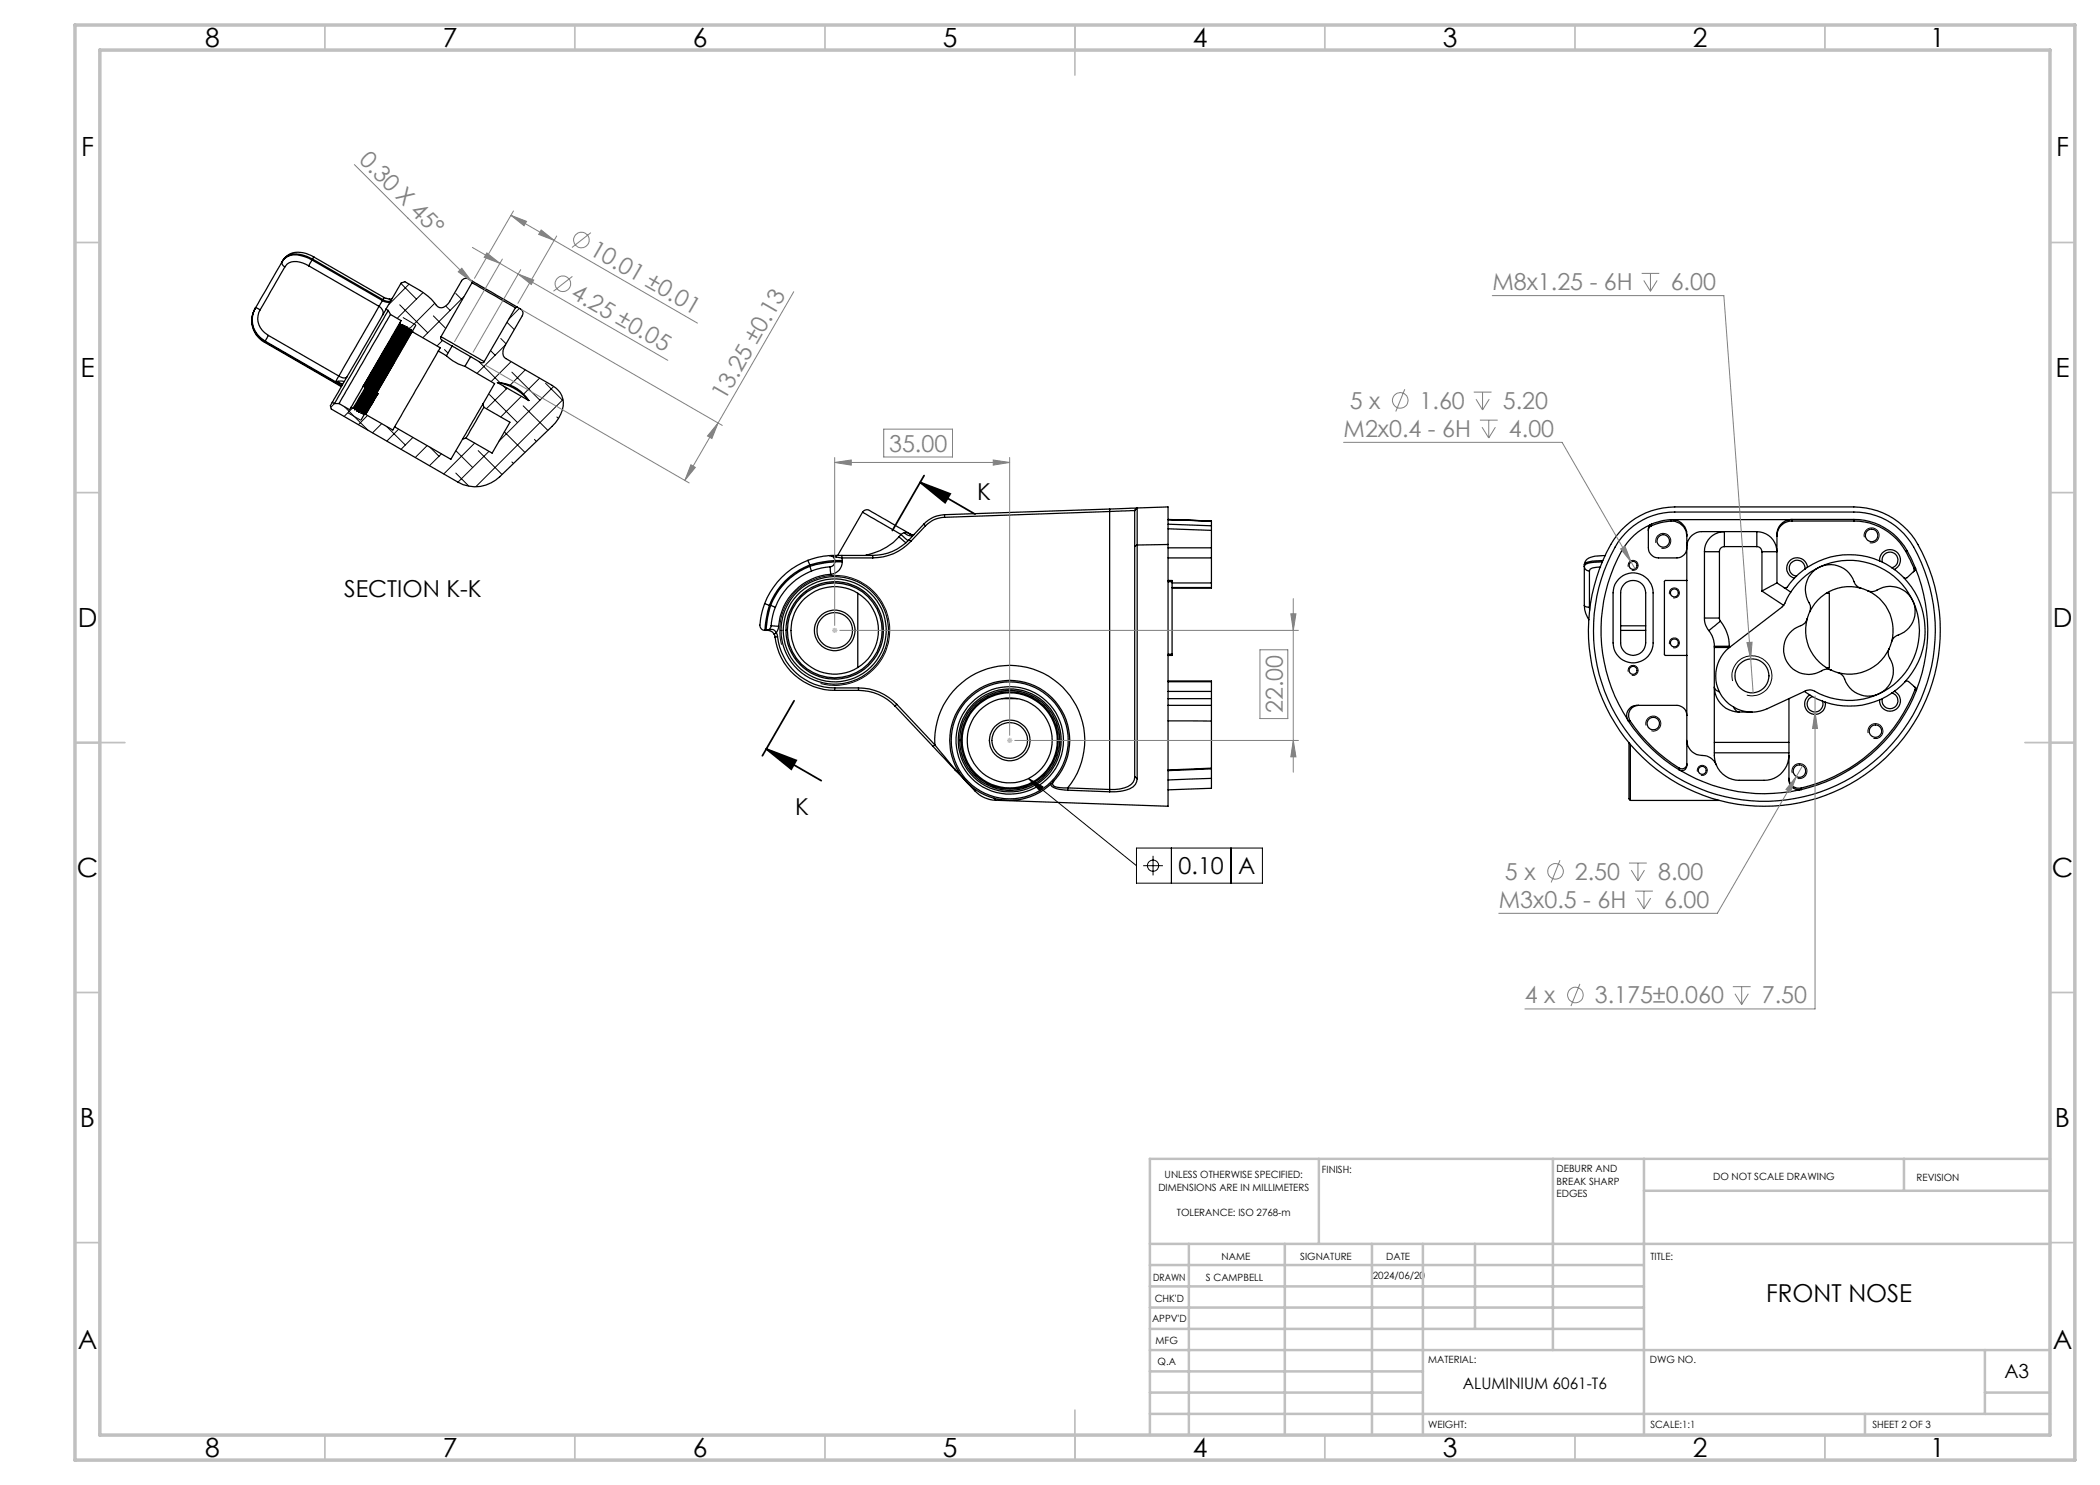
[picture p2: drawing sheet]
<svg xmlns="http://www.w3.org/2000/svg" width="420mm" height="297mm" viewBox="0 0 420 297" stroke-linecap="round" stroke-linejoin="round" font-family="sans-serif">
<g fill="none" stroke="#000" stroke-width=".25">
<path d="M56.4 52.3a.85 .85 0 0 0 .6 1.1M56.4 52.3l-5.3 9.3M56.6 52.1l-.2 .2M57 53.4l-5 8.5M61.7 53.2a3.9 3.9 0 0 0-4.3-.4l-.4 .6M61.7 53.2l14.1 8.1M62.4 52l-.7-.4a4.5 4.5 0 0 0-4.7 0l-.6 .7M62.4 52l-.7 1.2M62.4 52l14.1 8.1M62.5 51.8a5.4 5.4 0 0 0-5.1-.5l-.8 .8M62.5 51.8l-.1 .2M62.5 51.8l14.1 8.1"/>
<path d="M62.8 51.4a5 5 0 0 0-5.2-.4l-.7 .6-.3 .5M62.8 51.4l-.3 .4M62.8 51.4l14 8.1M76.6 59.9a1.28 1.28 0 0 0 1.6 .1M76.6 59.9l-.1 .2M76.8 59.5l1 .3M76.8 59.5l-.2 .4M77.9 59.8h.1M78.5 59.7l-.3 .1h-.3M94.3 56.1l-.6-.3a1.06 1.06 0 0 0-1.4 .4l-2.3 4.1a2.14 2.14 0 0 1-2.1 1.2l-.6-.4a9.9 9.9 0 0 0-3.2-3l-3.1-1.8-.8 .3-3 5.2M94.3 56.1l9.2 5.4M94.3 56.1l.1 .4"/>
<path d="M94.4 56.5l8.7 5.1M94.4 56.5l-6.2 10.8M51 61.7a4.8 4.8 0 0 0 1.9 6.7M51.1 61.6l.9 .3M51.1 61.6a4.8 4.8 0 0 0 1.9 6.6M51.1 61.6a4.8 4.8 0 0 0 1.9 6.7M52 61.9a3.7 3.7 0 0 0 1.7 5.2M52.9 68.4l15.4 8.9M53 68.3l-.1 .1M53 68.3l15.3 8.9M53 68.2v.1M53 68.2l14.1 8.1"/>
<path d="M53.7 67.1l-.7 1.1M53.7 67.1l14.1 8.1M67.1 76.3l.6 .2M67.6 76.3a.97 .97 0 0 1 1.2 .1M67.6 76.3h-.5M67.6 76.3l.1 .2M67.7 76.5l.8 .3M67.7 76.5l.8 .5M67.8 75.2a1.36 1.36 0 0 0 1.6 .2M67.8 75.2l-.7 1.1M72.6 77.3l-2.4 4.2M72.6 77.3l.4 .2"/>
<path d="M72.8 77.2l-.2 .1M72.8 77.2l.2 .1M73 77.3v.2M75.2 78.8l-2.5 4.1M75.4 78.7l-2.4 4.1M75.4 78.7h.1M75.4 78.7l-2.3 4M75.4 78.7l.1 .1M75.5 78.8l-2.4 4.1M75.5 78.8l-2.4 4M75.8 61.3l-8 13.9M75.8 61.3a1.37 1.37 0 0 1 .7 1.8"/>
<path d="M76.5 60.1l-.7 1.2M76.5 60.1a1.28 1.28 0 0 0 1.6 .1M77.2 61.8l-10.7 18.7M77.2 61.8l.4 .3M77.6 62.1l-10.7 18.6M77.6 62.1l.5 .8M78.1 62.9l-10.3 17.8M78.1 62.9l2.1 1.2-.3 .5M78.9 72.4l-6.2 10.5M79.9 64.6l-7.3 12.7M79.9 64.6l.2 .1M80.1 65h.1"/>
<path d="M80.1 64.7v.3M80.1 64.7l-7.5 12.6M80.1 65l-7.3 12.2M80.2 65.1l-7.2 12.2M80.2 65h.1M80.5 64.9l-7.5 12.6M80.5 64.9l-.3 .1M80.5 64.9h.1M80.5 64.9l-9.9 16.8M80.5 64.9v.3M80.5 65.2l-9.6 16.3M80.5 65.2l.1 .1"/>
<path d="M80.6 65.4l-9.7 16.2M80.6 65.3h.1M80.9 65.2l-10 16.7M80.9 65.2l-.3 .1M80.9 65.2h.1M81 65.2l-10 16.7M81 65.2v.3M81 65.5l-9.7 16.3M81 65.5h.1M81 65.6l-9.6 16.2M81.1 65.5h.1M81.4 65.4l-10 16.8"/>
<path d="M81.4 65.4l-.3 .1M81.4 65.4h.1M81.4 65.4v.4M81.4 65.8l-9.6 16.2M81.4 65.8h.1M81.5 65.9l-9.7 16.2M81.5 65.8h.1M81.8 65.6l-10 16.8M81.8 65.6l-.3 .2M81.8 65.6v.1M81.8 65.7l-9.9 16.7M81.8 65.7v.3"/>
<path d="M81.8 66l-9.6 16.2M81.8 66h.2M81.9 66.1l-9.7 16.2M82 66l-.1 .1M82.2 65.9l-10 16.8M82.2 65.9l-.2 .1M82.2 65.9h.1M82.3 65.9l-10 16.8M82.3 65.9v.3M82.3 66.2l-9.7 16.3M82.3 66.2l.1 .1M82.3 66.4l-9.6 16.2"/>
<path d="M82.4 66.3h.1M82.4 66.3l-9.5 16.5M82.4 66.3l5.7 3.3-.4 .6M83.2 65l-11 19.1M87.7 70.2l-8.8 15.2M87.7 70.2l1.6 1M88.2 67.3a.46 .46 0 0 0 .2 .7l2 1.2M88.2 67.3l8.6 5M89.3 71.2a9.4 9.4 0 0 0 3.7 2.1M90.4 69.2l3.7 2.1M90.4 69.2l-1.1 2M93 73.3l5.9 3.4-2.3 4.1"/>
<path d="M94.1 71.3l2.1 1.2a.49 .49 0 0 0 .6-.2M94.1 71.3l-1.1 2M99.5 76.5a7.6 7.6 0 0 1 6.3 3.6M99.5 76.5a10.2 10.2 0 0 1 6.3 3.6M99.5 76.5l6.3 3.6M103.1 61.6l-6.3 10.7M103.5 61.5l.6 .3a.97 .97 0 0 1 .4 1.3l-3.5 6a1.84 1.84 0 0 0 .2 2.6l9.2 5.4a4.1 4.1 0 0 1 1.7 5.7l-1 1.8-.7 .7-10.5 10.1a6.9 6.9 0 0 1-8.3 1l-25.3-14.6-.2-.7 .4-.6M103.5 61.5l-.4 .1M66.5 80.5l.4 .2M66.9 80.7h.9M67.8 80.7l2.1 1.2 .3-.4M70.2 81.5l.4 .2 .2-.2"/>
<path d="M70.8 81.5l.1 .1M70.8 81.5h.1M70.9 81.6v.3M71.3 81.8l-.4 .1M71.3 81.8h.1M71.4 81.8v.4M71.7 82l-.3 .2M71.7 82l.1 .1M71.7 82h.1M71.8 82.1v.3M72.1 82.3h.1M72.1 82.3l-.3 .1"/>
<path d="M72.2 82.3v.4M72.6 82.5l-.4 .2M72.6 82.5l.1 .1M72.6 82.5h.1M72.7 82.6v.3M72.7 82.9h.1M72.9 82.8l-.2 .1M72.9 82.8h.1M73 82.8h.1M73.1 82.8v.1M73.1 82.9l5.5 3.1 .3-.6M78.9 85.4l11.3 6.5 2.3-4.1"/>
<path d="M93.2 87.6l-.7 .2M96.6 80.8l-4.1 7M96.6 80.8l.2 .7M96.8 81.5l-3.6 6.1M96.8 81.5l5.2 3-3.6 6.1-5.2-3M161.6 112.1l.4 .9M161.6 112.1l2.7-.8a2.93 2.93 0 0 1 2.3 .1l.3 .7M161.6 112.1a15 15 0 0 0-8.7 8.6M162 113.3l.3 .9M162 113.3a13.7 13.7 0 0 0-7.9 7.8M162 113a14 14 0 0 0-8.1 8.1M162 113v.3"/>
<path d="M162.3 114.2a12.8 12.8 0 0 0-7.2 7.3M166 111.1l1.3 .3M166 113.4l-1.7 .2-2 .6M166 113.4l.1 1.5M166.1 114.9a11.3 11.3 0 0 0-10.4 10.4M166.9 112.1l-3.4 .5-1.5 .4M166.9 112.4l-2.3 .2-2.6 .7M166.9 112.4a.97 .97 0 0 1-.9 1M166.9 112.1h1.6M166.9 111.1h-1M166.9 112.4h1.6M166.9 111.1h1.5"/>
<path d="M166.9 112.1v.3M166.9 111.1l.4 .3M167.3 111.4l1.1 .2M168.4 111.6l.1 .5M168.4 111.6h6.2M168.4 111.1v.5M168.4 111.1h6.2M168.5 112.4a2.47 2.47 0 0 1-2.4 2.5M168.5 112.1v.3M171.6 118.6v14.9M172.5 102.4a1.14 1.14 0 0 1 1.8 0l7.7 4.4M172.5 102.4l7.7 4.5"/>
<path d="M172.5 102.4l-5 8.7M173.2 111.1h.1M173.2 111.1h-.1M174.6 111.1v.5M179.8 107.3a12.2 12.2 0 0 1-6.6 3.8M179.8 107.3l1.4 1.2M180.2 106.9l1.4 1.2M180.2 106.9l-.4 .4M180.9 106.5l-.7 .4M180.9 106.5a1.4 1.4 0 0 0 1.9 .4M180.9 106.5h.5l.7 .3M181.8 107.9a9.9 9.9 0 0 1-7.2 3.2"/>
<path d="M181.8 107.9l.4 .4M182 106.8h.1M182 106.8l.3 .2M182.1 106.8l.2 .2M182.2 108.3a10.2 10.2 0 0 1-7.6 3.3M182.8 106.9l-.5 .1M184.7 104.8l.4 .4M184.7 104.8l-2.9 3.1M185.1 105.2l-2.9 3.1M188.9 103.5a5.3 5.3 0 0 0-3.8 1.7M188.9 102.9a5.8 5.8 0 0 0-4.2 1.9M188.9 102.9v.6"/>
<path d="M221.9 101.8l-33 1.1M221.9 101.8v56.6M226.9 109.3v46M226.9 102.1v7.2M226.9 102.1l-38 1.4M226.9 102.1h.1M227.4 101.6l6.2-.2v7.5M227.4 101.6l-5.5 .2M227.4 101.6h.1M227.4 101.6l-.5 .5M227.4 109v46.7M227.4 101.6v7.4"/>
<path d="M227.4 109l-.5 .3M233.6 108.9v52.4l-34.5-1.2M233.6 104.8l8.7 .4M233.6 103.9l8.7 .3zM233.6 116.1h.8v.2M233.6 108.9l-6.2 .1M233.6 105.8l8.7 .3M233.6 109.6h8.7M233.6 111.6h8.7M233.6 116.3h.8M234.4 116.3v14.5M234.4 116.6h7.9"/>
<path d="M234.4 117.5h7.9M242.3 105.2v.9M242.3 109.6v2M242.3 104.2v1M242.3 117.5v.1h-7.9M242.3 106.1v3.5M242.3 111.6v5.9M316.9 113.3a.97 .97 0 0 0 1 .9M316.9 113.3v7.8M316.9 113v.3M317.9 114.2v7.3M320.1 113.4l-1.2 .1a.98 .98 0 0 0-1 .7"/>
<path d="M320.5 112.4l-2.3 .1a1.35 1.35 0 0 0-1.3 .8M320.6 112.1l-2.1 .1a1.83 1.83 0 0 0-1.6 .8M321.1 111.1a5.6 5.6 0 0 0-3.9 .9l-.3 1M323.7 115.8a4 4 0 0 1 4.4-.9 4 4 0 0 1 2.5 3.7v10a4 4 0 0 1-4 4 4 4 0 0 1-4-4v-10a3.9 3.9 0 0 1 1.1-2.8zM324.3 106a14.6 14.6 0 0 1 10.7-4.6h35.8a14.9 14.9 0 0 1 13.6 9.1 35.2 35.2 0 0 1-33 50.7 35.2 35.2 0 0 1-28.6-53.3zM324.9 116.8a2.51 2.51 0 0 1 2.7-.5 2.51 2.51 0 0 1 1.5 2.3v10a2.5 2.5 0 0 1-2.5 2.5 2.5 2.5 0 0 1-2.5-2.5v-10a2.32 2.32 0 0 1 .8-1.8zM325 106.7a13.3 13.3 0 0 1 10-4.3h35.8a13.8 13.8 0 0 1 12.7 8.5 34.2 34.2 0 0 1-32 49.3 34.2 34.2 0 0 1-27.9-51.8zM330.3 105.2a.98 .98 0 0 0-.6 .9M330.3 104.8v.4M330.3 104.8l-.4 .2M334.2 104.2a3 3 0 0 1 3.2 3M334.2 103.9v.3"/>
<path d="M334.2 104.2a12.3 12.3 0 0 0-3.9 1M334.2 103.9a11.1 11.1 0 0 0-3.9 .9M334.2 103.9h.4M334.6 103.9a3 3 0 0 1 2.8 3v45.9M334.6 103.9h23.4M337.4 109.6a1.99 1.99 0 0 1-2 2h-3.7a2.05 2.05 0 0 1-2-2v-3.8l.2-.7 .2-.2a12.6 12.6 0 0 0-6.6 6.8 32.6 32.6 0 0 0 2 32.2M337.4 116.1h-4.4l-.1 .1v14.7l.2 .2h4.3M340.9 110.3h3M340.9 110.3v13.3M343.9 110.3v13.3M344.9 109.3v-2.9a3.9 3.9 0 0 0-4 3.9M344.9 109.3a.97 .97 0 0 0-1 1"/>
<path d="M344.9 109.3h6.5M351.4 106.3a3.9 3.9 0 0 1 3.9 4h-2.9M351.4 106.3h-11a3 3 0 0 0-3 3M351.4 109.3a1.02 1.02 0 0 1 1 1M351.4 106.3v3M352.4 118.2l4.3 2.9M352.4 110.3v7.9M355.4 116.6l-3 1.6M355.4 116.6l1.4 .9M356.8 117.5l1.3 .9M358 103.9a2.97 2.97 0 0 0-2.6 3v9.7M358.1 118.4a14 14 0 0 1 19.4-4.1 14 14 0 0 1 4.2 19.3 14 14 0 0 1-19.2 4.5l-.5-.1-1.1 .3"/>
<path d="M358.1 118.4l-1.4 2.7M358.4 104.2a2.99 2.99 0 0 0-3 3M358.4 103.9h-.4M358.4 103.9h12.4M358.4 104.2h12.4M358.4 103.9v.3M358.9 115.6l-.9 1.1a1.22 1.22 0 0 1-1 .9l-.2-.1M359.3 115.2l-.4 .4M361 113.8a1.58 1.58 0 0 0-1.4-1.7 1.58 1.58 0 0 0-1.7 1.4 1.58 1.58 0 0 0 1.4 1.7M361 113.8l-1.7 1.4M361.5 113.4a2.08 2.08 0 0 0-3.4-1.4 2.08 2.08 0 0 0 .8 3.6M361.5 113.4l-.5 .4"/>
<path d="M365.3 118.6h.6v14.9h-.6M370.8 104.2a11.9 11.9 0 0 1 10.3 6.1M370.8 103.9a12.3 12.3 0 0 1 10.6 6.2M370.8 103.9v.3M372.2 117.6l1.3 .5M372.2 117.6a2.42 2.42 0 0 1-1.6-1.9 5 5 0 0 0-7.2-2 5 5 0 0 0-1.4 7.3l.1 .7-.2 .7M372.2 117.6a8.8 8.8 0 0 0-10.3 4.8M373.5 118.1a2.42 2.42 0 0 0 2.5-.4 5 5 0 0 1 6.7 2.9 5 5 0 0 1-3.3 6.5l-.6 .4-.5 .9M373.5 118.1a8.8 8.8 0 0 1 4.8 10.3M375.9 112.2a2.09 2.09 0 0 1 3.2-2 2.09 2.09 0 0 1-.2 3.7M375.9 112.2a15.2 15.2 0 0 0-14.4 1.2M375.9 112.2l.6 .2"/>
<path d="M376.5 112.4a1.58 1.58 0 0 1 1.1-1.9 1.58 1.58 0 0 1 2 1.1 1.58 1.58 0 0 1-1.2 2M376.5 112.4l1.9 1.2M378.4 113.6l.5 .3M378.9 113.9l1.8 1.6M380.7 115.5a15.2 15.2 0 0 1 .3 20.8M381.1 110.3l1.7 3.5M381.4 110.1l1.7 3.5M381.4 110.1l-.3 .2M382.7 114.3l-1.3 1.2a.47 .47 0 0 1-.7 0M382.8 113.8l-.1 .5M383.1 113.6l-.3 .2M383.1 113.6v.1"/>
<path d="M383.1 113.7l-.1 .3-.3 .3M383.1 113.7a32.5 32.5 0 0 1 .2 24.3M152.9 120.7l1 .4M152.9 120.7l-.7 2.9a2.46 2.46 0 0 0 .1 2.2l.7 .3M153 126.1h.5M153.5 126.1l.8 .2 .5 .5M153.8 126a1.02 1.02 0 0 1 1.5 .6M153.8 126h-.3M153.8 126l-.3 .1M153.9 121.1a19.5 19.5 0 0 0-.9 4.9v.1M153.9 121.1h.2M154.1 121.1l1 .4"/>
<path d="M154.1 121.1a19.4 19.4 0 0 0-.9 5 1.04 1.04 0 0 0 1-.9M154.2 125.2l1.5 .1M154.8 126.8l.2 .6M155 127.4a12 12 0 0 0 11.9 10.7M155.1 121.5l-.6 1.7-.3 2M155.3 126.6l.2 .7M155.3 126.6l-.5 .2M155.5 127.3a11.5 11.5 0 0 0 11.4 10.3M155.5 127.3l-.5 .1M155.7 125.3l-.4 1.3M157.2 126.1h.3M166.9 137.6v.5"/>
<path d="M166.9 137.6h4.8M166.9 138.1h4.8M171.7 137.6a10.5 10.5 0 0 1 7.7 3.3M171.7 138.1a9.9 9.9 0 0 1 7.3 3.1M171.7 137.6v.5M200.4 139.7h3.1M233.6 136.2h8.7v.1M233.6 138.3h8.7v2.7M233.6 130.8h.8M233.6 139.7h8.7M233.6 136.3h8.7M234.4 130.8v.3h-.8"/>
<path d="M242.3 136.3v2M316.9 121.1a1 1 0 0 0 1 .4M316.9 121.1a5.3 5.3 0 0 0 .9 2.9M317.9 121.5v.6M324.1 126.1h5M324.1 125.2h5M340.9 123.6a3.7 3.7 0 0 0 .9 2.5M340.9 123.6h3M341.8 126.1a5.1 5.1 0 0 1 1.1 3.2M342.9 129.3v22l.4 1.7M342.9 129.5h3M342.9 129.3h3"/>
<path d="M343.9 138.4a1.28 1.28 0 0 1-1-1 5 5 0 0 0 5 5M343.9 123.6l.2 .6M343.9 138.4a7 7 0 0 0 2.8 3M344.1 124.2l-2.3 1.9M344.1 124.2a8.1 8.1 0 0 1 1.8 5.1M345.9 129.5a7.3 7.3 0 0 0-2 8.9M345.9 129.3v.2M356.7 121.1l-10.8 8.4M357.8 139.7l-4.4 2a7.5 7.5 0 0 1-3 .7M357.8 139.7v16M360.9 138.3l1 .7M360.9 138.3l-3.1 1.4"/>
<path d="M361.4 123.8a2.28 2.28 0 0 1-1.9 1.6 5 5 0 0 0-2 7.1 5 5 0 0 0 7.3 1.4l.7-.1 .7 .2M361.4 123.8a8.7 8.7 0 0 0 4.8 10.2M361.9 122.4l-.5 1.4M361.9 139a2.08 2.08 0 0 0 .2 3.7 2.08 2.08 0 0 0 3-2.3M361.9 139l.6 .3M362.5 139.3a1.59 1.59 0 0 0-1 2 1.59 1.59 0 0 0 2.1 1 1.59 1.59 0 0 0 .9-2.1M362.5 139.3l2 .9M366.2 134l1.4 .5M375.9 140a15.1 15.1 0 0 1-10.8 .4M376.5 139.7l-.6 .3M377.8 129.7a2.36 2.36 0 0 0 .4 2.5 5 5 0 0 1-3 6.8 5 5 0 0 1-6.5-3.6l-.5-.6-.6-.3M377.8 129.7a8.8 8.8 0 0 1-10.2 4.8"/>
<path d="M378.3 128.4l-.5 1.3M378.4 138.6a1.58 1.58 0 0 1 1.2 1.9 1.58 1.58 0 0 1-2 1.2 1.58 1.58 0 0 1-1.1-2M378.4 138.6l-1.9 1.1M378.9 138.3a2.09 2.09 0 0 1 .2 3.7 2.09 2.09 0 0 1-3.2-2M378.9 138.3l-.5 .3M381 136.3l.2-.1 .5 .1 1.2 1M381 136.3l-2.1 2M382.9 137.3l.1 .3v.3M382.9 137.3l.4 .7M383 137.9l.3 .2M383 137.9a32.4 32.4 0 0 1-22.8 19.7M383.3 138.1a32.6 32.6 0 0 1-23.1 19.8"/>
<path d="M383.3 138v.1M179 141.2l7.6 8.1M179.4 140.9l7.6 8.1M179.4 140.9l-.4 .3M186.6 149.3l4.4 4.6M187 149a15 15 0 0 1 19.6-15.2 15 15 0 0 1 6.9 23.8M187 149l4 4.8M187 149l-.4 .3M191 153.8l.7 .6-.1-.2M191 153.8v.1M191 153.9l3.3 3.6a6.4 6.4 0 0 0 4.8 2.6M191 153.9l.8 .6"/>
<path d="M191.9 148.1h.3M198.8 159.7l.3 .4M210.1 156.8a2.31 2.31 0 0 0 2.3 1.1l1.1 .1M210.8 156.1a.69 .69 0 0 0-.3 .9 .69 .69 0 0 0 .8 .4l2.2 .2M213.5 157.6v.4M213.5 158l8.4 .4M226.9 155.3a2.31 2.31 0 0 1-2 2.3l-1.9 .3-9.5-.3M226.9 155.3l.5 .4M227.4 155.7a2.44 2.44 0 0 1-2.3 2.3l-.9 .3-2.3 .1M233.6 144.2h8.7M233.6 141.1h8.7M242.3 141.1v3.1"/>
<path d="M242.3 153.6l-8.7 .4M242.3 144.2v9.4M242.3 153.6v.2l-8.7 .3M242.3 155.7l-8.7 .3M242.3 155.7v2l-8.7 .3M242.3 153.8v1.9M325.5 143.9l.1 .3M325.6 144.2h.4M325.6 144.2a33.2 33.2 0 0 0 10.2 9.8M325.8 148.5v11.3l.3 .3M326 144.2a32.9 32.9 0 0 0 9.8 9.4M326.1 148.9v11.2"/>
<path d="M327.7 141.1a2.05 2.05 0 0 0-2.2 2.8M327.7 141.1a2.02 2.02 0 0 0-1.7 3.1M327.7 141.1h7.7a1.99 1.99 0 0 1 2 2M335.8 153.6v.4M335.8 154l.3 .1M336.1 154.1a32.5 32.5 0 0 0 23.8 3.9 1.98 1.98 0 0 1-2.1-2.3M337.4 152.8a.99 .99 0 0 1-1.6 .8M337.4 152.8a1.05 1.05 0 0 1-1.3 1.3M337.4 148.1a3.2 3.2 0 0 0 3.5 3l1.2 .5 .7 .6 .5 .8M342.9 150.6h14.9M342.9 148.5h14.9M346.7 141.4a1.37 1.37 0 0 0 1.2 1"/>
<path d="M346.7 141.4a6.8 6.8 0 0 0 3.7 1M347.9 142.4h2.5M357.8 155.7a1.97 1.97 0 0 0 2.4 1.9M357.8 151.1a5 5 0 0 1-5 5h-4.9a5 5 0 0 1-4.6-3.1M360.2 157.6v.3M360.2 157.9l-.6 .1M364.5 140.2l.6 .2M326.1 160.1h17.7"/>
<circle cx="326.6" cy="113.1" r=".8"/>
<circle cx="332.6" cy="108.2" r="1.25"/>
<circle cx="334.9" cy="118.6" r=".8"/>
<circle cx="374.3" cy="107.1" r="1.26"/>
<circle cx="166.9" cy="126.1" r="3.6"/>
<circle cx="166.9" cy="126.1" r="10.3"/>
<circle cx="166.9" cy="126.1" r="8.8"/>
<circle cx="167" cy="126.1" r="9.8"/>
<circle cx="167" cy="126.1" r="4.1"/>
<circle cx="167" cy="126.1" r="9.5"/>
<circle cx="167" cy="126.1" r="10.8"/>
<circle cx="326.6" cy="134.1" r=".8"/>
<circle cx="334.9" cy="128.6" r=".81"/>
<circle cx="350.4" cy="135.2" r="3.4"/>
<circle cx="201.9" cy="148.1" r="10.3"/>
<circle cx="201.9" cy="148.1" r="8.5"/>
<circle cx="201.9" cy="148.1" r="4.1"/>
<circle cx="201.9" cy="148.1" r="3.6"/>
<circle cx="201.9" cy="148.1" r="10.8"/>
<circle cx="201.9" cy="148.1" r="11.7"/>
<circle cx="201.9" cy="148.1" r="9.5"/>
<circle cx="201.9" cy="148.1" r="10"/>
<circle cx="202" cy="148.1" r="12"/>
<circle cx="202" cy="148.1" r="9.7"/>
<circle cx="330.7" cy="144.7" r="1.25"/>
<circle cx="340.4" cy="154.1" r=".8"/>
<circle cx="359.9" cy="154.2" r="1.26"/>
<circle cx="375.1" cy="146.2" r="1.24"/>
</g>
<g fill="none" stroke="#000" stroke-width=".2">
<path d="M80.2 56.7l3.1 3.1M81.8 56.8l-4 4.1M84.6 58.5l-5.2 5.2M91.2 58.7l1.2 1.3M92.8 59.3l-8.2 8.3M79.9 61l5.6 5.6M80.6 63.5l2.6 1.5M86.7 63.2l2.4 2.5M87 60.6l-5.2 5.2M88.5 68.1l-1.1 1.1M88.9 69.9l.7 .7M89.1 61.2l.9 .9"/>
<path d="M94.2 71.4l-.3 .3M95.7 72.3l4.3 4.2M97.9 78.9l5.6 5.6M98.1 70.1l.9 .9M100.2 67.7l1 1.1M100.6 77.2l.6 .6M101.1 69l-5.7 5.7M101.4 64.4l1.5 1.5M101.4 77.6l-4.1 4.1M102.2 72.4l-4 3.9M102.4 74.4l5.6 5.6M103.9 61.7l-2.1 2.1"/>
<path d="M104.3 79.3l-4.1 4.1M105.1 74l-3.1 3M107.9 75.6l-3.2 3.2M109.1 76.7l3.5 3.4M110.7 77.3l-10.9 11M112.6 79.9l-17.4 17.4M66.9 80.7l-.7 .8M68.9 81.4l4.7 4.6M69.6 82.5l2.6 1.6M70.5 81.6l-1.7 1.7M73.5 83.1l-1.8 1.8M76.3 84.7l-1.8 1.9"/>
<path d="M77.4 85.4l3.7 3.6M79.7 85.8l-2.3 2.4M82.6 87.5l-2.4 2.3M85.4 89.1l-2.4 2.4M86 89.4l1.8 1.9M88.3 90.8l-2.4 2.3M91.2 94.6l2.6 2.6M91.2 90.2l3.3 3.3M94.9 88.6l-6.1 6.2M95.6 90.1l4.8 4.8M97.8 90.3l-6.2 6.1M100.9 86.4l4.1 4.1"/>
<path d="M102.4 92.4l.3 .3M104.6 81.2l5 4.9M106.9 87.9l.4 .4M111.4 83.4l.3 .3M325.6 113.3a1.01 1.01 0 0 1 .9-1.2 1.01 1.01 0 0 1 1.1 1.1 1.01 1.01 0 0 1-1.2 .8M331.2 108.6a1.51 1.51 0 0 1 1.3-1.9 1.51 1.51 0 0 1 1.6 1.6 1.51 1.51 0 0 1-1.8 1.3M333.9 118.8a1.01 1.01 0 0 1 .9-1.2 1.01 1.01 0 0 1 1.1 1.1 1.01 1.01 0 0 1-1.3 .9M372.9 107.5a1.5 1.5 0 0 1 1.3-1.9 1.5 1.5 0 0 1 1.6 1.7 1.5 1.5 0 0 1-1.9 1.2M156.3 128.9a11 11 0 0 1 9.6-13.8 11 11 0 0 1 12 11.9 11 11 0 0 1-13.8 9.7M325.6 134.3a1 1 0 0 1 .9-1.2 1 1 0 0 1 1.1 1.1 1 1 0 0 1-1.2 .8M333.9 128.8a1 1 0 0 1 .9-1.2 1 1 0 0 1 1.1 1.1 1 1 0 0 1-1.3 .8M346.5 136.2a4 4 0 0 1 3.5-5 4 4 0 0 1 4.4 4.3 4 4 0 0 1-5 3.5"/>
<path d="M205.7 155.7l2.9 1.7-.6 .8zM205.7 155.7l21.6 17.4M329.2 145.1a1.49 1.49 0 0 1 1.3-1.9 1.49 1.49 0 0 1 1.6 1.6 1.49 1.49 0 0 1-1.8 1.4M339.5 154.3a1 1 0 0 1 .9-1.2 1 1 0 0 1 1 1.1 1 1 0 0 1-1.2 .8M358.5 154.6a1.5 1.5 0 0 1 1.3-1.9 1.5 1.5 0 0 1 1.6 1.7 1.5 1.5 0 0 1-1.9 1.3M373.6 146.6a1.51 1.51 0 0 1 1.3-1.9 1.51 1.51 0 0 1 1.7 1.6 1.51 1.51 0 0 1-1.9 1.4M227.3 169.6h25.2v7h-25.2zM228.6 173.1h4M230.6 171.2v3.9M234.3 169.6v7M246.2 169.6v7"/>
<circle cx="230.6" cy="173.1" r="1.12"/>
</g>
<g fill="none" stroke="#808080" stroke-width=".2">
<path d="M70.9 32.9l23.5 23.4M91.7 54.4l.7-.7 2 2.6zM94.5 49.5l5.5 3.2M97.4 50.6l2.6 2.1-3.2-1.2zM100 52.7l3.6 2.1M100.5 51.8l-9.6 16.5M102.2 43.1l37.3 21.5M102.2 43.1l3.1 1.2-.5 .9zM102.7 42.2l-7.8 13.5M103.6 54.8l30 17.3M103.6 54.8l3.2 1.2-.5 .9zM104.1 53.9l-9.5 16.5"/>
<path d="M108.2 46l2.6 2.1-3.1-1.2zM111.3 47.2l-7.7 13.5M114.5 55.3l-3.8 2.9M118.2 46.5l-3.8 3M158.7 58.3l-15.1 26.3M298.4 59.1h46.4l5.3 72.7M328.3 54.7h3.6M328.8 56.1l1.3 2.1M330.1 54.7v3.5M331.4 56.1l-1.3 2.1M97 73l40.8 23.6M104.4 61.9l40.1 23.2"/>
<path d="M281 77.9l-1.8 4.4M294.7 78.4h3.6M295.2 79.8l1.3 2.2M296.5 78.4v3.6M297.9 79.8l-1.4 2.2M138.2 93l.9 .5-2.1 2.6zM143.6 84.6l-6.6 11.5M143.6 84.6l-1.2 3.1-.9-.5zM166.9 91.5v33.6M166.9 92.5h35M166.9 92.5l3.4-.5v1zM176.7 85.8h13.8v5.6h-13.8z"/>
<path d="M198.6 92l3.3 .5-3.3 .5zM201.9 91.5v55.6M268.7 88.5h43.7l13.8 23.9M296 84h3.5M296.4 85.4l1.3 2.2M297.7 84v3.6M299.1 85.4l-1.4 2.2M258.7 119.7v34.7M324.1 109.8l.9-.5 1.2 3.1zM326.2 112.4l.8 1.4M168 126.1h91.7M252 130h5.6v13.7h-5.6z"/>
<path d="M258.2 122.8h1l-.5 3.3zM349.4 128.5l1-.1-.3 3.4zM350.1 131.8l.5 6.8M363 139.2v62.6h-58M203 148.1h56.7M258.7 148.1l.5 3.3h-1zM359.3 155.3l-1.2 3.1-.9-.5zM359.3 155.3l-15.8 27.4h-43.7M360.5 153.1l-1.2 2.2M363 142.4l.5 3.3h-1zM312 172l-1.8 4.5M325.8 172.6h3.6"/>
<path d="M326.2 174l1.4 2.2M327 178.2h3.6M327.5 179.6l1.3 2.2M327.6 172.6v3.6M328.8 178.2v3.6M328.9 174l-1.3 2.2M330.1 179.6l-1.3 2.2M316 196.8l-1.8 4.4M346.6 197.3h3.5M347 198.8l1.3 2.1M348.3 197.3v3.6M349.7 198.8l-1.4 2.1"/>
<circle cx="112.6" cy="56.8" r="1.56"/>
<circle cx="116.3" cy="48" r="1.56"/>
<circle cx="280.1" cy="80.1" r="1.56"/>
<circle cx="311.1" cy="174.3" r="1.55"/>
<circle cx="315.1" cy="199" r="1.55"/>
</g>
<path d="M184 96.5l11 6.3M184 96.5l6 2.3-1 1.7zM184.8 95.1l-6.3 11M153.2 149.8l11.1 6.3M153.2 149.8l6 2.3-.9 1.7zM158.8 140.2l-6.3 11" fill="none" stroke="#000" stroke-width=".35"/>
<path d="M166.4 126.1h1.1M166.6 125.7l.7 .7M166.9 125.6v1M167.3 125.7l-.7 .7M201.4 148.1h1.1M201.6 147.7l.7 .7M201.9 147.6v1M202.3 147.7l-.7 .7" fill="none" stroke="#c0c0c0" stroke-width=".2"/>
<g fill="none" stroke="#c0c0c0" stroke-width=".35">
<path d="M65 5v5M115 5v5M165 5v5M215 5v10M265 5v5M315 5v5M365 5v5M15 48.5h5M410 48.5h5M15 98.5h5M410 98.5h5M15 148.5h10"/>
<path d="M405 148.5h10M15 198.5h5M410 198.5h5M15 248.5h5M410 248.5h5M65 287v5M115 287v5M165 287v5M215 282v10M265 287v5M315 287v5M365 287v5"/>
</g>
<g fill="none" stroke="#c0c0c0" stroke-width=".5">
<path d="M263.8 231.8v17M310.6 231.8v38.2M328.8 231.8v55.2M328.8 238.2h81.2M380.8 231.8v6.4M410 231.8h-180v55.2M230 248.8h180M230 257.3h98.8M230 253h98.8M237.8 248.8v38.2M257 248.8v38.2M274.4 248.8v38.2"/>
<path d="M284.6 248.8v38.2M295 248.8v17M230 265.8h98.8M230 261.5h98.8M230 278.5h54.6M230 274.3h54.6M230 270h180M397 278.5h13M397 270v12.8M230 282.8h180M373 282.8v4.2"/>
</g>
<path d="M15 5h400v287h-400zM20 10h390v277h-390z" fill="none" stroke="#c0c0c0" stroke-width=".7"/>
<path d="M184 96.5l6 2.3-1 1.7zM153.2 149.8l6 2.3-.9 1.7z" fill="#000"/>
<g fill="#808080">
<path d="M258.2 122.8h1l-.5 3.3zM258.7 148.1l.5 3.3h-1z"/>
<path d="M166.9 92.5l3.4-.5v1zM198.6 92l3.3 .5-3.3 .5z"/>
</g>
<path d="M205.7 155.7l2.9 1.7-.6 .8z" fill="#000"/>
<g fill="#808080">
<path d="M91.7 54.4l.7-.7 2 2.6z"/>
<path d="M363 142.4l-.5 3.3h1zM349.4 128.5l.7 3.3 .3-3.4zM359.3 155.3l-2.1 2.6 .9 .5zM324.1 109.8l2.1 2.6-1.2-3.1z"/>
<path d="M143.6 84.6l-1.2 3.1-.9-.5zM138.2 93l.9 .5-2.1 2.6z"/>
<path d="M102.2 43.1l3.1 1.2-.5 .9zM108.2 46l2.6 2.1-3.1-1.2zM97.4 50.6l2.6 2.1-3.2-1.2zM103.6 54.8l3.2 1.2-.5 .9z"/>
</g>
<g font-size="5.3">
<text x="41" y="9.5">8</text>
<text x="88.5" y="9.5">7</text>
<text x="138.5" y="9.5">6</text>
<text x="188.5" y="9.5">5</text>
<text x="238.5" y="9.5">4</text>
<text x="288.5" y="9.5">3</text>
<text x="338.5" y="9.5">2</text>
<text x="386" y="9.5">1</text>
<text x="16.2" y="31.3">F</text>
<text x="411.2" y="31.3">F</text>
<text x="16.1" y="75.5">E</text>
<text x="411.1" y="75.5">E</text>
<text x="15.5" y="125.5">D</text>
<text x="410.5" y="125.5">D</text>
<text x="15.4" y="175.5">C</text>
<text x="410.4" y="175.5">C</text>
<text x="16" y="225.5">B</text>
<text x="411" y="225.5">B</text>
<text x="15.5" y="269.8">A</text>
<text x="410.5" y="269.8">A</text>
<text x="41" y="291.5">8</text>
<text x="88.5" y="291.5">7</text>
<text x="138.5" y="291.5">6</text>
<text x="188.5" y="291.5">5</text>
<text x="238.5" y="291.5">4</text>
<text x="288.5" y="291.5">3</text>
<text x="338.5" y="291.5">2</text>
<text x="386" y="291.5">1</text>
</g>
<text font-size="4.9" x="353.2" y="260.4">FRONT NOSE</text>
<g font-size="4.7" fill="#808080">
<text x="71.6" y="32.2" transform="rotate(45 71.6 32.2)">0.30 X 45°</text>
<text x="117.7" y="50.7" transform="rotate(30 117.7 50.7)">10.01 ±0.01</text>
<text x="114" y="59.5" transform="rotate(30 114 59.5)">4.25 ±0.05</text>
<text x="298.5" y="58">M8x1.25 - 6H</text>
<text x="334.1" y="58">6.00</text>
<text x="145" y="80.2" transform="rotate(-60 145 80.2)">13.25 ±0.13</text>
<text x="269.9" y="81.8">5 x</text>
<text x="283.9" y="81.8">1.60</text>
<text x="300.6" y="81.8">5.20</text>
<text x="268.7" y="87.4">M2x0.4 - 6H</text>
<text x="301.8" y="87.4">4.00</text>
<text x="177.8" y="90.4">35.00</text>
<text x="256.6" y="142.6" transform="rotate(-90 256.6 142.6)">22.00</text>
<text x="301" y="176">5 x</text>
<text x="315" y="176">2.50</text>
<text x="331.6" y="176">8.00</text>
<text x="299.8" y="181.6">M3x0.5 - 6H</text>
<text x="332.8" y="181.6">6.00</text>
<text x="305" y="200.7">4 x</text>
<text x="319" y="200.7">3.175±0.060</text>
<text x="352.4" y="200.7">7.50</text>
</g>
<g font-size="4.7">
<text x="195.4" y="100.1">K</text>
<text x="68.8" y="119.3">SECTION K-K</text>
<text x="159" y="163.1">K</text>
<text x="235.7" y="174.9">0.10</text>
<text x="247.6" y="174.9">A</text>
</g>
<text font-size="3.9" x="400.9" y="275.5">A3</text>
<text font-size="3.2" x="292.6" y="277.9">ALUMINIUM 6061-T6</text>
<g font-size="2">
<text x="231.7" y="238.2">DIMENSIONS ARE IN MILLIMETERS</text>
<text x="232.9" y="235.7">UNLESS OTHERWISE SPECIFIED:</text>
<text x="264.4" y="234.6">FINISH:</text>
<text x="311.3" y="234.5">DEBURR AND</text>
<text x="311.3" y="237">BREAK SHARP</text>
<text x="311.3" y="239.5">EDGES</text>
<text x="342.6" y="236">DO NOT SCALE DRAWING</text>
<text x="383.3" y="236.2">REVISION</text>
<text x="235.4" y="243.2">TOLERANCE: ISO 2768-m</text>
<text x="244.3" y="252">NAME</text>
<text x="260" y="251.9">SIGNATURE</text>
<text x="277.2" y="251.9">DATE</text>
<text x="330.1" y="251.9">TITLE:</text>
<text x="230.6" y="256.1">DRAWN</text>
<text x="241.2" y="256.1">S CAMPBELL</text>
<text x="274.6" y="255.9">2024/06/20</text>
<text x="230.9" y="260.3">CHK'D</text>
<text x="230.4" y="264.4">APPV'D</text>
<text x="231.1" y="268.8">MFG</text>
<text x="231.5" y="273">Q.A</text>
<text x="285.6" y="272.5">MATERIAL:</text>
<text x="330" y="272.5">DWG NO.</text>
<text x="285.6" y="285.5">WEIGHT:</text>
<text x="330.1" y="285.6">SCALE:1:1</text>
<text x="374.5" y="285.6">SHEET 2 OF 3</text>
</g>
</svg>
